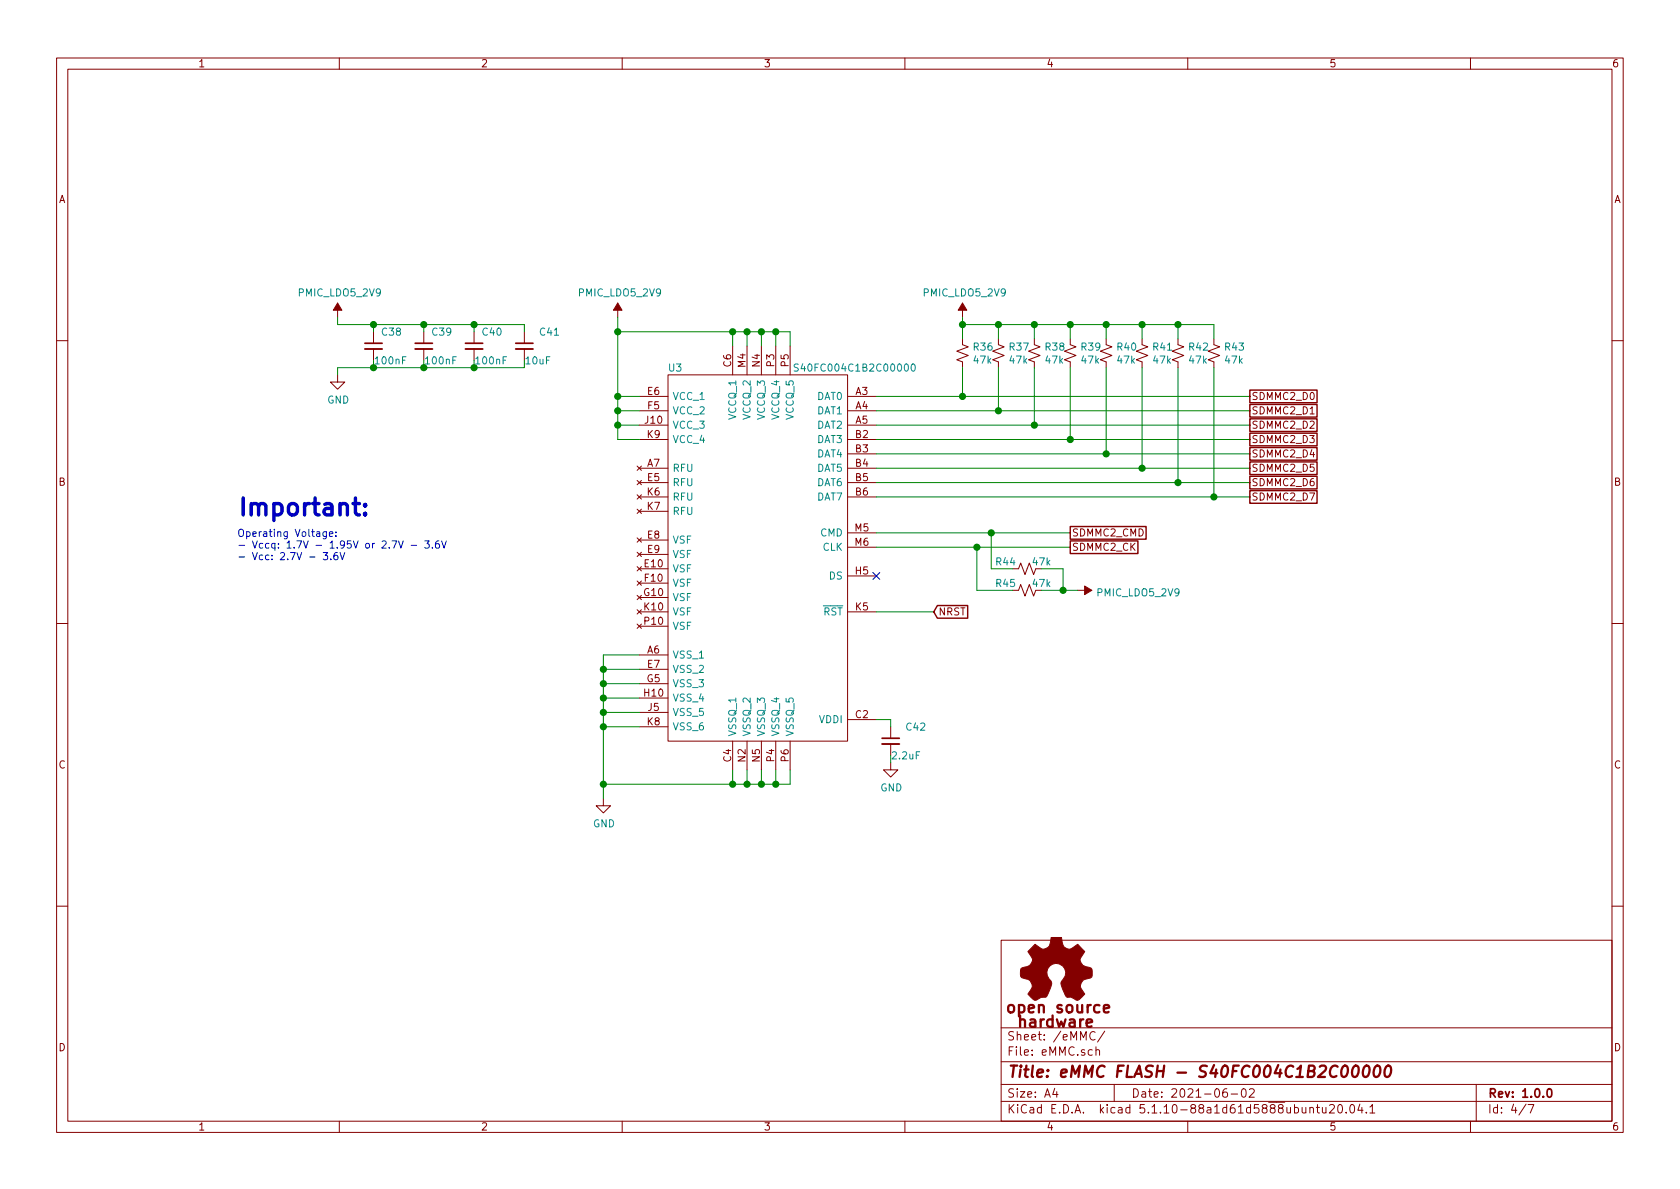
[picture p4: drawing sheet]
<svg xmlns="http://www.w3.org/2000/svg" width="297mm" height="210mm" viewBox="0 0 297 210" stroke-linecap="round" stroke-linejoin="round" font-family="sans-serif">
<g fill="none" stroke="#840000" stroke-width=".18">
<path d="M10 10.3h277v189.9h-277zM12 12.2h273v186.1h-273zM60 10.3v1.9M110 10.3v1.9M160 10.3v1.9M210 10.3v1.9M260 10.3v1.9M59.7 53.6v2.5M66 58.7v2M74.9 58.7v2M83.8 58.7v2M92.7 58.7v2"/>
<path d="M109.2 53.6v2.5M170.2 59.9v1.1l1 .3-2 .8 2 .8-2 .7 1 .4v1M170.2 53.6v2.5M176.5 59.9v1.1l1 .3-2 .8 2 .8-2 .7 1 .4v1M182.9 59.9v1.1l1 .3-2 .8 2 .8-2 .7 1 .4v1M189.2 59.9v1.1l1 .3-2 .8 2 .8-2 .7 1 .4v1M195.6 59.9v1.1l1 .3-2 .8 2 .8-2 .7 1 .4v1M201.9 59.9v1.1l1 .3-2 .8 2 .8-2 .7 1 .4v1M208.3 59.9v1.1l1 .3-2 .8 2 .8-2 .7 1 .4v1M214.6 59.9v1.1l1 .3-2 .8 2 .8-2 .7 1 .4v1M10 60.2h2M59.7 66.3v1.3h1.3l-1.3 1.2-1.3-1.2h1.3"/>
<path d="M66 61.7v2M74.9 61.7v2M83.8 61.7v2M92.7 61.7v2M113 70.1h5.1M113 72.6h5.1M113 75.2h5.1M113 77.7h5.1M118.1 66.3h31.8v64.8h-31.8zM129.5 61.2v5.1M132.1 61.2v5.1M134.6 61.2v5.1"/>
<path d="M137.2 61.2v5.1M139.7 61.2v5.1M149.9 70.1h5M149.9 72.6h5M149.9 75.2h5M149.9 77.7h5M285 60.2h2M112.6 82.4l.8 .8M112.6 85l.8 .7M112.6 95.1l.8 .8M112.6 97.7l.8 .7M112.6 87.5l.8 .8"/>
<path d="M112.6 90l.8 .8M113 82.8h5.1M113 85.3h5.1M113 87.9h5.1M113 95.5h5.1M113 98h5.1M113 90.4h5.1M113.4 82.4l-.8 .8M113.4 85l-.8 .7M113.4 95.1l-.8 .8M113.4 97.7l-.8 .7M113.4 87.5l-.8 .8"/>
<path d="M113.4 90l-.8 .8M149.9 82.8h5M149.9 80.3h5M149.9 85.3h5M149.9 87.9h5M149.9 94.2h5M149.9 96.8h5M10 110.3h2M112.6 100.2l.8 .8M112.6 102.7l.8 .8M112.6 105.3l.8 .7M112.6 107.8l.8 .8"/>
<path d="M112.6 110.4l.8 .7M113 115.8h5.1M113 100.6h5.1M113 118.4h5.1M113 103.1h5.1M113 105.7h5.1M113 108.2h5.1M113 110.7h5.1M113.4 100.2l-.8 .8M113.4 102.7l-.8 .8M113.4 105.3l-.8 .7M113.4 107.8l-.8 .8"/>
<path d="M113.4 110.4l-.8 .7M149.9 101.8h5M149.9 108.2h5M179.1 104.4h1l.4-1 .7 2 .8-2 .8 2 .3-1M179.1 100.6h1l.4-1 .7 2 .8-2 .8 2 .3-1M190.5 104.4h2.5M285 110.3h2M113 120.9h5.1M113 123.4h5.1M113 126h5.1M113 128.5h5.1M129.5 131.1v5"/>
<path d="M132.1 131.1v5M134.6 131.1v5M137.2 131.1v5M139.7 131.1v5M149.9 127.2h5M157.5 134.9v1.2h1.2l-1.2 1.3-1.3-1.3h1.3M157.5 128.5v2.1M157.5 131.6v2M106.7 141.2v1.3h1.2l-1.2 1.3-1.3-1.3h1.3M10 160.2h2M177 166.3h108v32h-108zM285 160.2h2"/>
<path d="M60 198.3v1.9M110 198.3v1.9M160 198.3v1.9M177 194.8h108M177 191.8h108M177 187.8h108M177 181.8h108M186.5 192.5l-.4 1h1M186.8 193v1M193.1 185.7l-.4-.1-.3 .3 .1 .6 .2 .1 .4-.1M193.6 182.6a.7 .7 0 0 0-.9 .2 .7 .7 0 0 0 .1 .9 .55 .55 0 0 0 .8 .1M193.8 185.7a.37 .37 0 0 1 .6 .1v.8"/>
<path d="M193.8 185.1v1.5M195.3 182.3l-1.2 2M197 191.8v3M210 198.3v1.9M216.9 192.5a.62 .62 0 0 0-.7 .7l.1 .7 .2 .1 .5-.1v-.5l-.1-.2-.4-.1-.3 .3M217.7 193.5h1.1M219.6 192.7l.4-.2a.94 .94 0 0 1 0 1.5 .82 .82 0 0 1-.4-1.3zM220.9 192.7l.2-.2h.4l.2 .2 .1 .3-1 1h1M231.6 196l.2-.2 .4 .1v.9M231.6 195.8v1M232.7 195.8h.6M232.9 195.3v1.3l.4 .2"/>
<path d="M233.8 195.8l.1 .9 .3 .1 .2-.1M234.4 195.8v1M235.1 195.5l.2-.2h.4l.2 .5-.9 1h.9M236.7 195.4l.3-.1a.94 .94 0 0 1 0 1.5h-.1a1 1 0 0 1-.2-1.4zM238 196.7v.1M238.8 195.5l.3-.2a.94 .94 0 0 1 0 1.5 .82 .82 0 0 1-.3-1.3zM240.4 195.2l-.3 1.1h.9M240.8 195.8v1M241.6 196.7v.1M242.2 195.8l.4-.5v1.5M242.2 196.8h.9M260 198.3v1.9"/>
<path d="M261 191.8v6.5M269.8 195.2l-1.2 2M270.2 195.3h1l-.6 1.5"/>
</g>
<path d="M64.5 60.7h3.1M73.4 60.7h3.1M82.3 60.7h3M91.2 60.7h3M156 130.6h3M273.7 192.6l.3-.1a.94 .94 0 0 1 0 1.5h-.1a1 1 0 0 1-.2-1.4z" fill="none" stroke="#840000" stroke-width=".3"/>
<path d="M178.3 177.9a.56 .56 0 0 1 1 .2v.6a.54 .54 0 0 1-.5 .4 .54 .54 0 0 1-.5-.4zM237.4 188.6a.45 .45 0 0 1 .5-.2 .45 .45 0 0 1 .4 .4 1.15 1.15 0 0 1-.8 1.6l-.2-.1a1.55 1.55 0 0 1 .1-1.7zM239.5 188.5a.45 .45 0 0 1 .7 .3 1.18 1.18 0 0 1-.8 1.6 1.3 1.3 0 0 1 .1-1.9zM241.3 188.6a.45 .45 0 0 1 .5-.2 .45 .45 0 0 1 .3 .4 1.15 1.15 0 0 1-.8 1.6l-.2-.1a1.5 1.5 0 0 1 .2-1.7zM243.2 188.6a.45 .45 0 0 1 .5-.2 .45 .45 0 0 1 .3 .4 1.15 1.15 0 0 1-.8 1.6l-.1-.1a1.5 1.5 0 0 1 .1-1.7zM245.1 188.6a.45 .45 0 0 1 .5-.2 .45 .45 0 0 1 .3 .4 1.15 1.15 0 0 1-.7 1.6l-.2-.1a1.55 1.55 0 0 1 .1-1.7z" fill="none" stroke="#840000" stroke-width=".41"/>
<path d="M64.5 61.7h3.1M73.4 61.7h3.1M82.3 61.7h3M91.2 61.7h3M156 131.6h3" fill="none" stroke="#840000" stroke-width=".33"/>
<path d="M141.1 64.4h-.4l-.2 .1v.3l.5 .3 .1 .3-.2 .2h-.5M161.2 64.5l.2-.1a.67 .67 0 0 1 .4 .6 .67 .67 0 0 1-.4 .6l-.3-.5z" fill="none" stroke="#008484" stroke-width=".18"/>
<g fill="#840000" stroke="#840000" stroke-width=".18">
<path d="M183 167l.7 .5a1.22 1.22 0 0 0 1.3 .2 1.22 1.22 0 0 0 .8-1.2l.1-.7h1.8a1.89 1.89 0 0 0 .8 1.9 .98 .98 0 0 0 1.4-.2l.7-.5 1.2 1.3-.5 .7a1.15 1.15 0 0 0-.2 1.2 1.15 1.15 0 0 0 .9 .7l.9 .3a1.87 1.87 0 0 1 .1 1.6l-.6 .2a1.27 1.27 0 0 0-1.2 .8 1.27 1.27 0 0 0 .2 1.3l.4 .7-1 1-.2 .1h-.3a1.47 1.47 0 0 0-1.6-.5l-.5-.7a4 4 0 0 1-.6-2l.1-.2a1.71 1.71 0 0 0 .4-2.6 1.71 1.71 0 0 0-2.6 0 1.71 1.71 0 0 0 .3 2.6 1.38 1.38 0 0 1-.2 1.4l-.7 1.4a1.78 1.78 0 0 0-1.6 .6h-.3l-.3-.1-1-1 .5-.7a1.34 1.34 0 0 0 .1-1.4 1.34 1.34 0 0 0-1.3-.7 .7 .7 0 0 1-.6-1l.1-.7 .2-.2a2.1 2.1 0 0 0 1.7-.8 .91 .91 0 0 0-.2-1.3l-.5-.7z"/>
<path d="M170.2 53.6l.7 1.3h-1.5z"/>
<path d="M109.2 53.6l.8 1.3h-1.5z"/>
<path d="M191.8 103.6l1.2 .8-1.2 .8z"/>
<path d="M59.7 53.6l.8 1.3h-1.6z"/>
</g>
<g fill="none" stroke="#008400" stroke-width=".18">
<path d="M59.7 56.1v1.3h33v1.3M66 57.4v1.3M74.9 57.4v1.3M83.8 57.4v1.3M109.2 58.7h30.5v2.5M109.2 56.1v21.6h3.8M129.5 58.7v2.5M132.1 58.7v2.5M134.6 58.7v2.5M137.2 58.7v2.5M170.2 57.4h44.4v2.5M170.2 56.1v3.8"/>
<path d="M176.5 57.4v2.5M182.9 57.4v2.5M189.2 57.4v2.5M195.6 57.4v2.5M201.9 57.4v2.5M208.3 57.4v2.5M66 63.7v1.3M74.9 63.7v1.3M83.8 63.7v1.3M92.7 65h-33v1.3M109.2 70.1h3.8M109.2 75.2h3.8"/>
<path d="M109.2 72.6h3.8M154.9 70.1h66.1M154.9 75.2h66.1M154.9 72.6h66.1M154.9 77.7h66.1M170.2 65v5.1M176.5 65v7.6M182.9 65v10.2M189.2 65v12.7M195.6 65v15.3M201.9 65v17.8M208.3 65v20.3"/>
<path d="M214.6 65v22.9M154.9 96.8h34.3M154.9 94.2h34.3M154.9 82.8h66.1M154.9 80.3h66.1M154.9 85.3h66.1M154.9 87.9h66.1M172.7 96.8v7.6h6.4M175.3 94.2v6.4h3.8M106.7 118.4h6.3M113 115.8h-6.3v25.4M154.9 108.2h10.2"/>
<path d="M184.1 104.4h6.4M184.1 100.6h3.9v3.8M106.7 128.5h6.3M106.7 126h6.3M106.7 123.4h6.3M106.7 120.9h6.3M129.5 136.1v2.6M132.1 136.1v2.6M134.6 136.1v2.6M137.2 136.1v2.6M139.7 136.1v2.6h-33M154.9 127.2h2.6v1.3"/>
</g>
<path d="M221 76.6h11.9v2.2h-11.9zM221 79.1h11.9v2.3h-11.9zM221 74.1h11.9v2.2h-11.9zM221 71.5h11.9v2.3h-11.9zM221 69h11.9v2.2h-11.9zM189.2 95.7h12v2.2h-12zM189.2 93.1h13.4v2.2h-13.4zM221 86.8h11.9v2.2h-11.9zM221 84.2h11.9v2.3h-11.9zM221 81.7h11.9v2.2h-11.9zM165.7 107.1h5.4v2.2h-5.4l-.6-1.1z" fill="none" stroke="#840000" stroke-width=".25"/>
<path d="M64.6 90.8l.1 .1-.1 .2-.2-.2 .2-.1v.3M64.6 89.2l.1 .1-.1 .2-.2-.2 .2-.1v.3" fill="none" stroke="#0000c2" stroke-width=".61"/>
<g fill="none" stroke="#0000c2" stroke-width=".18">
<path d="M57.1 97.7h.8l-.4 .5 .4 .1v.6l-.2 .1-.6-.1M57.7 94v1l-.2 .3-.4-.1M57.7 94.1l-.4-.1-.2 .3 .1 .5h.5M58.2 94.4l.7-.1-.1-.2-.4-.1-.2 .2 .1 .6h.5M58.5 98.9v.1M59.4 94.7v.2M59.4 94.1v.1M59.6 97.7l-.3 .1a.87 .87 0 0 0 0 1.2l.3-.1 .2-.5-.3-.2h-.2l-.3 .2M60.1 97.7l.4 1.3 .5-1.3M69.3 95.7h.9l-.6 1.2M70.5 95.7l.4 1.2 .4-1.2M72.7 96.4h1"/>
<path d="M75.1 95.7h.8l-.4 .4 .3 .2v.5l-.1 .1-.6-.1M76.5 96.8v.1M77.6 95.7l-.4 .1-.2 .4v.6l.2 .1h.4l.1-.2-.1-.5-.4-.1-.2 .3M78.1 95.7l.4 1.2 .4-1.2"/>
</g>
<g fill="#008400" stroke="#008400" stroke-width=".25">
<circle cx="201.9" cy="57.4" r=".51"/>
<circle cx="137.2" cy="138.7" r=".51"/>
<circle cx="106.7" cy="118.4" r=".51"/>
<circle cx="129.5" cy="58.7" r=".51"/>
<circle cx="106.7" cy="128.5" r=".51"/>
<circle cx="208.3" cy="57.4" r=".51"/>
<circle cx="214.6" cy="87.9" r=".51"/>
<circle cx="109.2" cy="75.2" r=".51"/>
<circle cx="170.2" cy="57.4" r=".51"/>
<circle cx="106.7" cy="120.9" r=".51"/>
<circle cx="109.2" cy="72.6" r=".51"/>
<circle cx="106.7" cy="123.4" r=".51"/>
<circle cx="195.6" cy="57.4" r=".51"/>
<circle cx="106.7" cy="126" r=".51"/>
<circle cx="109.2" cy="70.1" r=".51"/>
<circle cx="189.2" cy="57.4" r=".51"/>
<circle cx="176.5" cy="57.4" r=".51"/>
<circle cx="182.9" cy="57.4" r=".51"/>
<circle cx="83.8" cy="65" r=".51"/>
<circle cx="195.6" cy="80.3" r=".51"/>
<circle cx="189.2" cy="77.7" r=".51"/>
<circle cx="66" cy="57.4" r=".51"/>
<circle cx="208.3" cy="85.3" r=".51"/>
<circle cx="182.9" cy="75.2" r=".51"/>
<circle cx="74.9" cy="57.4" r=".51"/>
<circle cx="188" cy="104.4" r=".51"/>
<circle cx="176.5" cy="72.6" r=".51"/>
<circle cx="170.2" cy="70.1" r=".51"/>
<circle cx="66" cy="65" r=".51"/>
<circle cx="74.9" cy="65" r=".51"/>
<circle cx="83.8" cy="57.4" r=".51"/>
<circle cx="132.1" cy="58.7" r=".51"/>
<circle cx="172.7" cy="96.8" r=".51"/>
<circle cx="175.3" cy="94.2" r=".51"/>
<circle cx="109.2" cy="58.7" r=".51"/>
<circle cx="201.9" cy="82.8" r=".51"/>
<circle cx="106.7" cy="138.7" r=".51"/>
<circle cx="137.2" cy="58.7" r=".51"/>
<circle cx="129.5" cy="138.7" r=".51"/>
<circle cx="132.1" cy="138.7" r=".51"/>
<circle cx="134.6" cy="58.7" r=".51"/>
<circle cx="134.6" cy="138.7" r=".51"/>
</g>
<path d="M154.3 101.2l1.2 1.3M155.5 101.2l-1.2 1.3" fill="none" stroke="#000084" stroke-width=".18"/>
<text font-size="4.2" fill="#0000c2" x="41.9" y="91.2">Important:</text>
<g font-size="2.8" fill="#840000">
<text x="179.3" y="179.1">open source</text>
<text x="180.5" y="181.7">hardware</text>
<text x="178" y="190.5">Title: eMMC FLASH - S40FC004C1B2C00000</text>
</g>
<g font-size="2.1" fill="#840000">
<text x="178" y="184">Sheet: /eMMC/</text>
<text x="178" y="186.7">File: eMMC.sch</text>
<text x="178" y="196.9">KiCad E.D.A. kicad 5.1.10-88a1d61d5888ubuntu20.04.1</text>
<text x="178" y="194.1">Size: A4</text>
<text x="200" y="194.1">Date: 2021-06-02</text>
<text x="263" y="194.1">Rev: 1.0.0</text>
<text x="263" y="196.9">Id: 4/7</text>
</g>
<g font-size="1.8" fill="#840000">
<text x="35" y="11.9">1</text>
<text x="85" y="11.9">2</text>
<text x="135" y="11.9">3</text>
<text x="185" y="11.9">4</text>
<text x="235" y="11.9">5</text>
<text x="285" y="11.9">6</text>
<text x="10.4" y="35.9">A</text>
<text x="285.4" y="35.9">A</text>
<text x="129.3" y="64.9" transform="rotate(-90 129.3 64.9)">C6</text>
<text x="131.8" y="65" transform="rotate(-90 131.8 65)">M4</text>
<text x="134.4" y="64.9" transform="rotate(-90 134.4 64.9)">N4</text>
<text x="136.9" y="64.8" transform="rotate(-90 136.9 64.8)">P3</text>
<text x="139.4" y="64.8" transform="rotate(-90 139.4 64.8)">P5</text>
<text x="114.5" y="69.8">E6</text>
<text x="151.3" y="69.8">A3</text>
<text x="221.2" y="70.7">SDMMC2_D0</text>
<text x="114.1" y="74.9">J10</text>
<text x="114.5" y="77.5">K9</text>
<text x="114.6" y="72.4">F5</text>
<text x="151.3" y="72.4">A4</text>
<text x="151.3" y="74.9">A5</text>
<text x="151.3" y="77.5">B2</text>
<text x="221.2" y="75.8">SDMMC2_D2</text>
<text x="221.2" y="73.3">SDMMC2_D1</text>
<text x="114.5" y="82.5">A7</text>
<text x="151.3" y="80">B3</text>
<text x="151.3" y="82.5">B4</text>
<text x="221.2" y="78.4">SDMMC2_D3</text>
<text x="221.2" y="83.4">SDMMC2_D5</text>
<text x="221.2" y="80.9">SDMMC2_D4</text>
<text x="10.4" y="85.9">B</text>
<text x="114.5" y="87.6">K6</text>
<text x="114.5" y="85.1">E5</text>
<text x="151.3" y="85.1">B5</text>
<text x="151.3" y="87.6">B6</text>
<text x="221.2" y="88.5">SDMMC2_D7</text>
<text x="221.2" y="86">SDMMC2_D6</text>
<text x="285.4" y="85.9">B</text>
<text x="114.5" y="90.2">K7</text>
<text x="114.5" y="95.2">E8</text>
<text x="151.2" y="94">M5</text>
<text x="189.5" y="94.9">SDMMC2_CMD</text>
<text x="114" y="100.3">E10</text>
<text x="114.5" y="97.8">E9</text>
<text x="151.2" y="96.5">M6</text>
<text x="151.3" y="101.6">H5</text>
<text x="189.5" y="97.4">SDMMC2_CK</text>
<text x="113.9" y="105.4">G10</text>
<text x="113.9" y="107.9">K10</text>
<text x="114" y="102.9">F10</text>
<text x="151.3" y="107.9">K5</text>
<text x="114" y="110.5">P10</text>
<text x="165.9" y="108.8">NRST</text>
<text x="114.5" y="115.6">A6</text>
<text x="114.5" y="118.1">E7</text>
<text x="113.9" y="123.2">H10</text>
<text x="114.4" y="120.6">G5</text>
<text x="114.6" y="125.7">J5</text>
<text x="114.5" y="128.3">K8</text>
<text x="151.3" y="127">C2</text>
<text x="10.4" y="135.9">C</text>
<text x="129.3" y="134.7" transform="rotate(-90 129.3 134.7)">C4</text>
<text x="131.8" y="134.7" transform="rotate(-90 131.8 134.7)">N2</text>
<text x="134.4" y="134.7" transform="rotate(-90 134.4 134.7)">N5</text>
<text x="136.9" y="134.7" transform="rotate(-90 136.9 134.7)">P4</text>
<text x="139.4" y="134.7" transform="rotate(-90 139.4 134.7)">P6</text>
<text x="285.4" y="135.9">C</text>
<text x="10.4" y="185.9">D</text>
<text x="285.4" y="185.9">D</text>
<text x="35" y="199.9">1</text>
<text x="85" y="199.9">2</text>
<text x="135" y="199.9">3</text>
<text x="185" y="199.9">4</text>
<text x="235" y="199.9">5</text>
<text x="285" y="199.9">6</text>
</g>
<g font-size="1.8" fill="#008484">
<text x="53" y="52.4">PMIC_LDO5_2V9</text>
<text x="102.5" y="52.4">PMIC_LDO5_2V9</text>
<text x="163.4" y="52.4">PMIC_LDO5_2V9</text>
<text x="67.6" y="59.4">C38</text>
<text x="76.5" y="59.4">C39</text>
<text x="85.4" y="59.4">C40</text>
<text x="95.5" y="59.4">C41</text>
<text x="66.5" y="64.4">100nF</text>
<text x="75.4" y="64.4">100nF</text>
<text x="84.3" y="64.4">100nF</text>
<text x="118.3" y="65.7">U3</text>
<text x="141.6" y="65.7">S40FC004C1B2C00000</text>
<text x="172.2" y="62">R36</text>
<text x="172.2" y="64.3">47k</text>
<text x="178.5" y="62">R37</text>
<text x="178.6" y="64.3">47k</text>
<text x="184.9" y="62">R38</text>
<text x="184.9" y="64.3">47k</text>
<text x="191.2" y="62">R39</text>
<text x="191.3" y="64.3">47k</text>
<text x="197.6" y="62">R40</text>
<text x="197.6" y="64.3">47k</text>
<text x="203.9" y="62">R41</text>
<text x="204" y="64.3">47k</text>
<text x="210.3" y="62">R42</text>
<text x="210.3" y="64.3">47k</text>
<text x="216.6" y="62">R43</text>
<text x="216.7" y="64.3">47k</text>
<text x="57.9" y="71.4">GND</text>
<text x="118.9" y="70.7">VCC_1</text>
<text x="144.5" y="70.7">DAT0</text>
<text x="118.9" y="73.3">VCC_2</text>
<text x="118.9" y="75.8">VCC_3</text>
<text x="130.2" y="74.1" transform="rotate(-90 130.2 74.1)">VCCQ_1</text>
<text x="132.7" y="74.1" transform="rotate(-90 132.7 74.1)">VCCQ_2</text>
<text x="135.3" y="74.1" transform="rotate(-90 135.3 74.1)">VCCQ_3</text>
<text x="137.8" y="74.1" transform="rotate(-90 137.8 74.1)">VCCQ_4</text>
<text x="140.3" y="74.1" transform="rotate(-90 140.3 74.1)">VCCQ_5</text>
<text x="144.5" y="73.3">DAT1</text>
<text x="144.5" y="75.8">DAT2</text>
<text x="118.9" y="83.4">RFU</text>
<text x="118.9" y="78.4">VCC_4</text>
<text x="144.5" y="78.4">DAT3</text>
<text x="144.5" y="80.9">DAT4</text>
<text x="144.5" y="83.4">DAT5</text>
<text x="118.9" y="86">RFU</text>
<text x="118.9" y="88.5">RFU</text>
<text x="144.5" y="86">DAT6</text>
<text x="144.5" y="88.5">DAT7</text>
<text x="118.9" y="91.1">RFU</text>
<text x="145.1" y="94.9">CMD</text>
<text x="118.9" y="101.2">VSF</text>
<text x="118.9" y="96.1">VSF</text>
<text x="118.9" y="98.7">VSF</text>
<text x="145.5" y="97.4">CLK</text>
<text x="176.2" y="100">R44</text>
<text x="182.7" y="100">47k</text>
<text x="118.9" y="103.8">VSF</text>
<text x="118.9" y="106.3">VSF</text>
<text x="146.6" y="102.5">DS</text>
<text x="176.2" y="103.8">R45</text>
<text x="182.7" y="103.8">47k</text>
<text x="194.2" y="105.5">PMIC_LDO5_2V9</text>
<text x="118.9" y="108.8">VSF</text>
<text x="118.9" y="111.4">VSF</text>
<text x="145.6" y="108.8">RST</text>
<text x="118.9" y="116.5">VSS_1</text>
<text x="118.9" y="119">VSS_2</text>
<text x="118.9" y="121.5">VSS_3</text>
<text x="118.9" y="124.1">VSS_4</text>
<text x="118.9" y="126.6">VSS_5</text>
<text x="118.9" y="129.2">VSS_6</text>
<text x="130.2" y="130.3" transform="rotate(-90 130.2 130.3)">VSSQ_1</text>
<text x="132.7" y="130.3" transform="rotate(-90 132.7 130.3)">VSSQ_2</text>
<text x="135.3" y="130.3" transform="rotate(-90 135.3 130.3)">VSSQ_3</text>
<text x="137.8" y="130.3" transform="rotate(-90 137.8 130.3)">VSSQ_4</text>
<text x="140.3" y="130.3" transform="rotate(-90 140.3 130.3)">VSSQ_5</text>
<text x="144.9" y="127.9">VDDI</text>
<text x="160.3" y="129.2">C42</text>
<text x="155.7" y="139.9">GND</text>
<text x="104.9" y="146.3">GND</text>
</g>
<g font-size="1.8" fill="#008400">
<text x="93" y="64.4">10uF</text>
<text x="157.9" y="134.3">2.2uF</text>
</g>
<g font-size="1.8" fill="#0000c2">
<text x="41.9" y="94.9">Operating Voltage:</text>
<text x="41.9" y="97">- Vccq: 1.7V - 1.95V or 2.7V - 3.6V</text>
<text x="41.9" y="99.1">- Vcc: 2.7V - 3.6V</text>
</g>
</svg>
